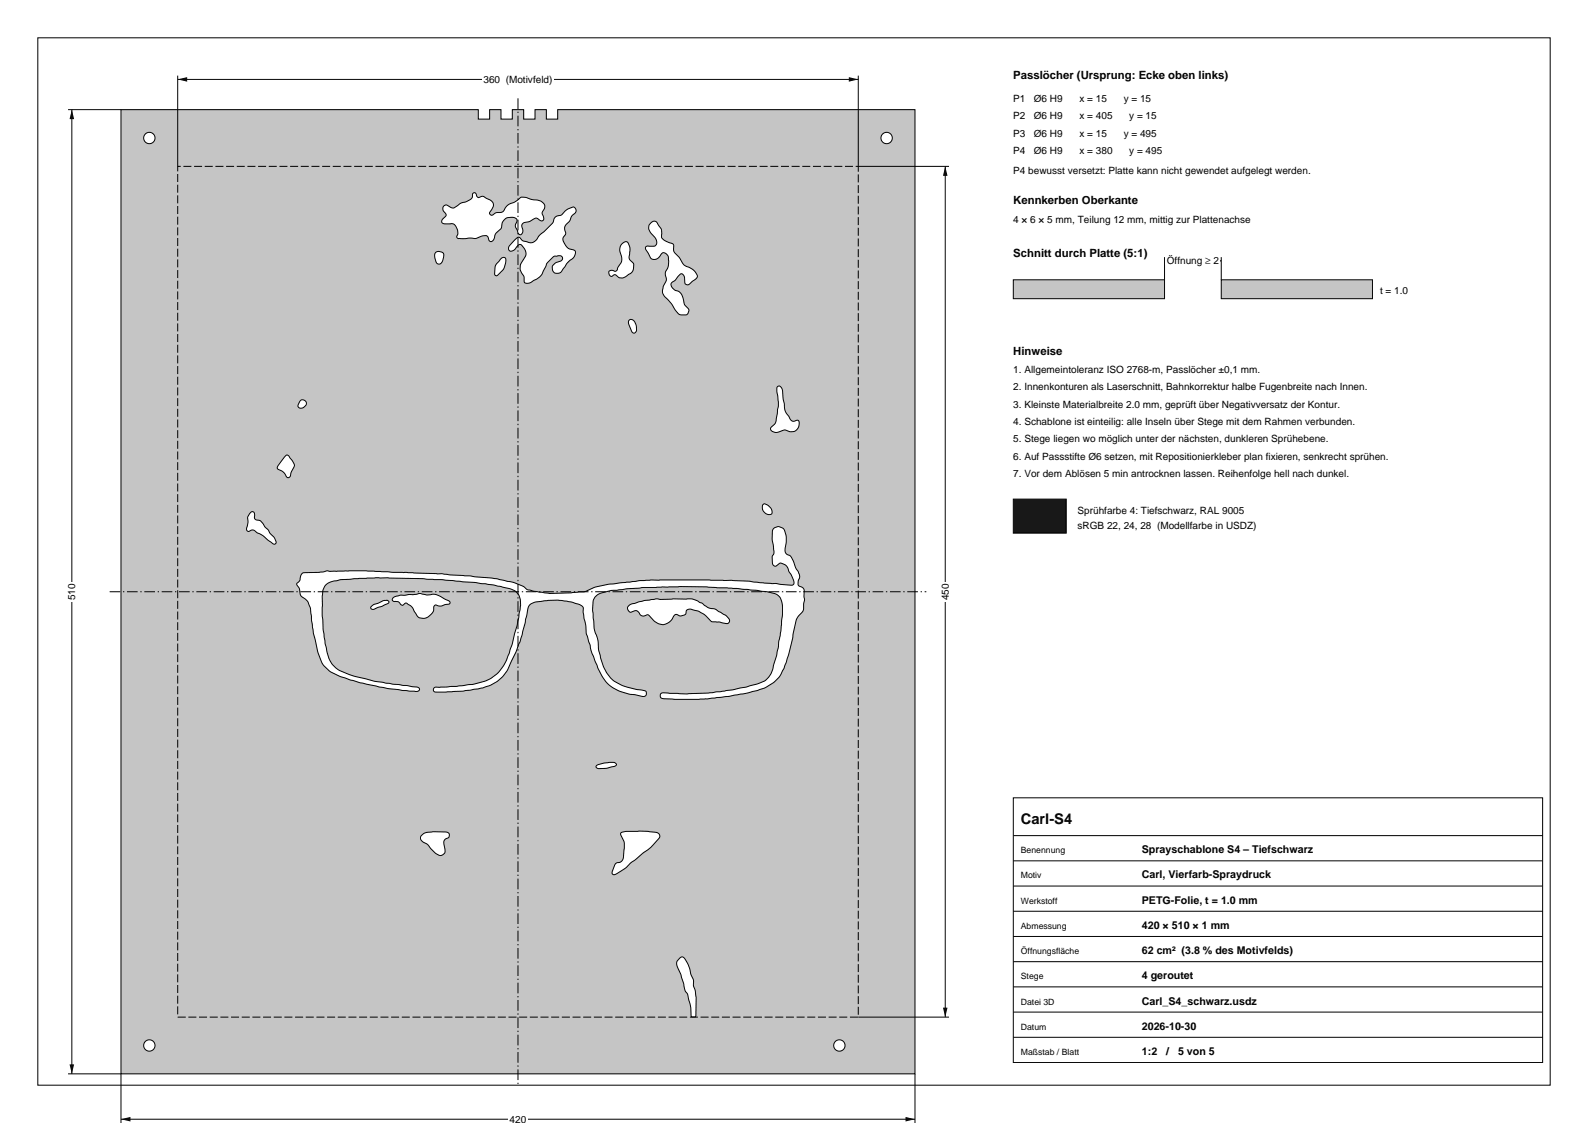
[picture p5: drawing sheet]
<svg xmlns="http://www.w3.org/2000/svg" width="420mm" height="297mm" viewBox="0 0 420 297" stroke-linecap="round" stroke-linejoin="round" font-family="sans-serif">
<path d="M10 10h400v277h-400z" fill="none" stroke="#000" stroke-width=".26"/>
<path d="M32 29v255h210v-255h-94.5v2.5h-3v-2.5h-3v2.5h-3v-2.5h-3v2.5h-3v-2.5h-3v2.5h-3v-2.5zM117.3 54.5a1 1 0 0 1 1.7 .2 1.65 1.65 0 0 0 2.3-.5l.7-.5a4.1 4.1 0 0 0 3-1.7v-.2a.59 .59 0 0 1 .5-.9 .59 .59 0 0 1 .5 .9l.5 .4 .4-.1a1.34 1.34 0 0 1 1.8 .4 1.88 1.88 0 0 1 1.7 2.3l-.7 1.1a.63 .63 0 0 0 .2 1 .63 .63 0 0 0 .9-.4l.4-.2a1.93 1.93 0 0 0 2.3-1.1 4.7 4.7 0 0 1 2.9-1.9l.4-.3a2.27 2.27 0 0 1 3.3-.4l1.2 .3a2.27 2.27 0 0 1 2.8 1.9l-.1 .4a1.59 1.59 0 0 0-.2 2.3 .72 .72 0 0 1-.4 .9 .72 .72 0 0 1-1-.4 1.65 1.65 0 0 0-2.1 .5l-.8 .2a1.28 1.28 0 0 0-1.4 .6 1.28 1.28 0 0 0 .2 1.5v.4a.74 .74 0 0 1-.8 .9 .74 .74 0 0 1-.6-1l-.3-.6a1.67 1.67 0 0 1 .1-2 1.33 1.33 0 0 0-1.8-1 2.43 2.43 0 0 0-2.3 2.8l-.2 .2a3.6 3.6 0 0 0-1.8 2.9l-.4 .3a.74 .74 0 0 1-.8 0 .74 .74 0 0 1-.3-.8 1.56 1.56 0 0 0-2.3-.2 5.5 5.5 0 0 1-3 .3l-2.2 .1a.6 .6 0 0 1-.7-.3 .6 .6 0 0 1 .2-.8 2.88 2.88 0 0 0-1.3-2.8h-.6a2.49 2.49 0 0 1-2.4-.4 2.01 2.01 0 0 1 1.1-1.7 1.44 1.44 0 0 0-.7-1.4l-.1-.6zM136.2 63.4a.94 .94 0 0 1 1.4-.5 3.6 3.6 0 0 0 3.5 1.2l.7-.6 1-1.4 2.1-1.8a4.1 4.1 0 0 0 1.8-2.7l.8-.5a3.1 3.1 0 0 0 2.2-1.5l1.1-.6a1 1 0 0 1 1.5 .4 1 1 0 0 1-.7 1.4l-.3 .2a5.1 5.1 0 0 1-1.8 2.7l-.1 1.1a1.4 1.4 0 0 1-.5 2 3.2 3.2 0 0 0 3 3.4 1.69 1.69 0 0 1-.8 2.4l-1.2 1.1-.5 .9a3.2 3.2 0 0 1-1.8 1.7 1.45 1.45 0 0 1-1.5-1.2 1.45 1.45 0 0 1 1-1.7l.7-.2a.87 .87 0 0 0 1-1.1 .87 .87 0 0 0-1.5-.4h-.4a4.6 4.6 0 0 0-2.2 1.9l-.6 1.3a4.7 4.7 0 0 1-2.1 2.9l-.5 .2a2.5 2.5 0 0 1-2.8 .7 3.1 3.1 0 0 0-.7-2.4 3.1 3.1 0 0 1 .6-3.9 2.49 2.49 0 0 0-1.2-3.7l-.6 .4a1.58 1.58 0 0 1-2.1 1.1 1.68 1.68 0 0 1 .8-2.1zM115.2 66.8a1.5 1.5 0 0 1 2.2 .5 2.46 2.46 0 0 1-1.3 2.5h-.1a2.14 2.14 0 0 1-1-2.3zM132.4 68.5a.75 .75 0 0 1 1.1-.4 .75 .75 0 0 1 .3 1.1 4.7 4.7 0 0 1-2.6 3.7h-.1a2.52 2.52 0 0 1-.2-2.2l.4-.8zM79.5 105.9a1.01 1.01 0 0 1 1.5 .4 1.01 1.01 0 0 1-.7 1.4 .88 .88 0 0 1-1.3 .1 .88 .88 0 0 1 .1-1.3zM75.6 120.5l.1-.1a2.12 2.12 0 0 1 1.5 1.3 1.85 1.85 0 0 1 0 2.7l-.3 .8a.77 .77 0 0 1-.2 .9 .77 .77 0 0 1-.9 0 3.8 3.8 0 0 0-2.4-2.1l.1-.7zM66.2 135.6a.67 .67 0 0 1 .9-.2 .67 .67 0 0 1 .3 .9 .91 .91 0 0 0 .1 1 .91 .91 0 0 0 .9 .3 4.5 4.5 0 0 1 1.9 2l.7 .6 .4 .8a3.2 3.2 0 0 1 1.5 2.7 .86 .86 0 0 1-1.3-.4l-2.2-1.7-1.3-.6a1.48 1.48 0 0 0-2-.6 .71 .71 0 0 1-.9-.3 .71 .71 0 0 1 .2-.9l.1-.8a3.5 3.5 0 0 1 .4-2.4zM98.2 160.4l.7-.5 1.1-.4a2.81 2.81 0 0 1 2.7-.6l.2 .3a3.6 3.6 0 0 1-2.2 1.3h-.4a2.51 2.51 0 0 1-2.2 .5zM103.9 158.1l.6-.3 1.4-.4 3.8-.2a7.8 7.8 0 0 1 3.6 .1 4.7 4.7 0 0 1 4.4 1.2l.9 .3a.55 .55 0 0 1 .4 .8 .55 .55 0 0 1-.8 .2l-.3 .1a2.91 2.91 0 0 1-2.8 .1l-.3 .3a3 3 0 0 1-4.2 2.9l-.5-.7a5.7 5.7 0 0 0-2.1-2.6 .78 .78 0 0 0-.7-.4 .78 .78 0 0 0-.7 .5h-.4a2.01 2.01 0 0 0-2.2-1 .5 .5 0 0 1-.1-.9zM111.5 220.9a5.6 5.6 0 0 1 3.9-.9h.5a3.6 3.6 0 0 1 2.9 .5v.2a.99 .99 0 0 1-1 1.2 2.6 2.6 0 0 0-.1 2.7 1.35 1.35 0 0 1-.8 1.6 1.35 1.35 0 0 1-1.6-.5l-1.2-1.1a4.5 4.5 0 0 0-2.4-2.1 1.03 1.03 0 0 1-.2-1.6zM164.4 64.6l.2-.2a.97 .97 0 0 1 1.1-.5 .97 .97 0 0 1 .7 1l.2 .7-.1 1.1a2.49 2.49 0 0 0 .2 2.2 2.13 2.13 0 0 1 .1 3.4l-.4 .2a2.33 2.33 0 0 1-3 .7 .97 .97 0 0 0-1.7-.1 .86 .86 0 0 1-.7-1.3 .86 .86 0 0 1 1.5-.1 .78 .78 0 0 0 .9-.9 3.2 3.2 0 0 0 .6-4.2v-1zM172.2 58.9a1.13 1.13 0 0 1 1.2-.3 1.13 1.13 0 0 1 .8 1 4.3 4.3 0 0 1 .8 3.3l.8 .7 1.7 .7a1.03 1.03 0 0 1 .6 1.6 4.4 4.4 0 0 0 1.7 2.4 3.4 3.4 0 0 0 2.1 2.3h.2a3.3 3.3 0 0 1 2.3 2.6l-1.4 1.3a1.11 1.11 0 0 1-1.8 .6l-.1-1.2a1.02 1.02 0 0 0-1.1-1.4l-1.7 1.8a1.18 1.18 0 0 0-.8 1.2 1.18 1.18 0 0 0 .8 1.1l.2 .1a2.97 2.97 0 0 1 2.4 3.2l.2 .7 .5 .6a1.2 1.2 0 0 1 .4 1.6 1.2 1.2 0 0 1-1.5 .5 3.1 3.1 0 0 1-2.4-2.2l-1.5-1.9a2.67 2.67 0 0 1-.9-3.9l.2-.4a2.39 2.39 0 0 0 .1-2.4l.1-.7a4.4 4.4 0 0 0 .3-4.5 .99 .99 0 0 0-1.1-.5 .99 .99 0 0 0-.7 .9 1.56 1.56 0 0 1-1.8 .9 1.56 1.56 0 0 1-1.2-1.4l-.6-.9a.73 .73 0 0 1-.2-1 .73 .73 0 0 1 1-.2h.4a1.21 1.21 0 0 0 1.5-.5 1.21 1.21 0 0 0-.3-1.5l-.3-.4a3 3 0 0 1-1.4-3.2zM166.4 84.7a1.16 1.16 0 0 1 1.7 1 1.73 1.73 0 0 1-.4 2.4h-.1a4.5 4.5 0 0 1-1.4-2.6zM205.6 102.3a1 1 0 0 1 1.1 .1 1 1 0 0 1 .3 1l.4 3a6.4 6.4 0 0 0 2.3 5h.3a.86 .86 0 0 1 1.3 .1 2.19 2.19 0 0 1-.9 2.4 2.19 2.19 0 0 1-2.6-.1l-.3-.1a3.8 3.8 0 0 1-3.2 .4l-.2-.1a.82 .82 0 0 1-.3-.9 .82 .82 0 0 1 .7-.6 5 5 0 0 0 1.1-3.2l.3-2-.2-2.2a4.4 4.4 0 0 1-.1-2.8zM201.8 133.4a1.62 1.62 0 0 1 1.9 .8l.4 .5a.91 .91 0 0 1-.1 1.3 .91 .91 0 0 1-1.3-.1 1.81 1.81 0 0 1-.9-2.5zM166.3 160.2l.6-.4 2.1-.6 4.6-.8 1.2 .1 8.1-.1 1.5 .5 1.7 1a4.4 4.4 0 0 0 3.1 1.2l1.6 1a3.4 3.4 0 0 1 2.2 2.1l-.2 .4a2.55 2.55 0 0 1-2.4-.1h-1a1.9 1.9 0 0 1-2.2-1.1l-1.3-1.1-1.2-.7-.8-.1a2.08 2.08 0 0 0-2.4 0 1.39 1.39 0 0 1-2.1 1.2 .99 .99 0 0 0-1.5 .9 3.2 3.2 0 0 1-5.5-.1l-.5-.5a.94 .94 0 0 0-1.5-.1 1.4 1.4 0 0 1-1.5-1 1.89 1.89 0 0 0-2.2 0 1.09 1.09 0 0 1-.4-1.7zM79.9 151.7l.5-.2 4.8-.2a4.6 4.6 0 0 1 2.7-.2l8.8-.1 7.2 .4 13 .3 13.1 1.2 6.4 1.4a7.5 7.5 0 0 1 3.3 1.7l5.7 .9 7.5-.3a5.9 5.9 0 0 0 4.1-1.2l4.1-.9 11.1-1.1 21.3 .1 4.7 .2 9.4 .9a2.45 2.45 0 0 0 2.4-.2 7.2 7.2 0 0 0-1.4-3.5 2.13 2.13 0 0 0-2.5-1.9l-.2 .2a.91 .91 0 0 1-1.2 .5 .91 .91 0 0 1-.4-1.2l-.1-1.4a3.4 3.4 0 0 0 .4-2.6l-.4-1.6 .1-1.5a1.76 1.76 0 0 1 1.5-2.1 1.76 1.76 0 0 1 1.9 1.8 9.8 9.8 0 0 1-.1 4.5l.5 1a4 4 0 0 1 2.2 3.3l.5 .9a2.6 2.6 0 0 1 .3 3v.4a.9 .9 0 0 0 1 1.1 2.28 2.28 0 0 1 .5 2.4 3.6 3.6 0 0 1-.1 2.4 2.68 2.68 0 0 1-1.3 2.8l-.6 1.2-2 9.1-1.6 4.1a10 10 0 0 1-7 5.4l-7.2 1.5-5.7 .6-9.6 .1a4 4 0 0 1-2.8-.5 .87 .87 0 0 1 .2-1 .87 .87 0 0 1 1-.2l5.8 .3 6.8-.3 5.4-.8 3.4-.7 3.7-1.1a5.7 5.7 0 0 0 3.7-5.1l.7-2.2 1-5.3 .5-5.2 .1-1.9a3.5 3.5 0 0 0-3.6-4.3l-8.4-1-8.2-.4-6.9-.1-10 .3-8 .7-2 .5a3.3 3.3 0 0 0-3.1 4.1l.3 5.4 1 3.1 .2 2.8 1.2 4.1 .9 1.8 1.8 2.1 2.1 1.1 3.8 1.2 1.8 .2a.89 .89 0 0 1 1 1.1 .89 .89 0 0 1-1.4 .5l-3.1-.5-2.9-1-2.4-1.4-1.6-2-1.4-2.5-1.7-4.4-.4-1.8-.9-3-.2-2-.7-3.6a1.57 1.57 0 0 0-1.6-2.2l-1.5-.5-3.4-.5-4.5 .3a3.2 3.2 0 0 0-3.6 2l-.7 3.9-1.4 4.8-3.3 7.5-1.3 1.8-1.4 1.2-1.6 1-2.2 .7-5.2 .9-5 .2a3.9 3.9 0 0 1-2.8-.3 .88 .88 0 0 1 .3-.9 .88 .88 0 0 1 1 0l4.7-.3 4.6-.5 3-.9 1.2-.5 2.3-1.7 1.4-1.8 .6-1.2 1.6-4.4 1.4-5.2 .9-5.4a4 4 0 0 0-4.2-4.5l-3-.7-4.9-.7-13.8-1-12.4-.2-9 .5-2.1 .4a3.6 3.6 0 0 0-3.1 4v5.2l.8 7.4 1 3.9 .8 1.3 .9 1 1.1 .8 2.8 1.2 6.4 1.7 11.2 1.5a.63 .63 0 0 1 .8 .7 .63 .63 0 0 1-1 .5l-3.6-.3-6.1-.9-7.7-1.9-4-1.6a7.3 7.3 0 0 1-4.4-5.3l-1.3-5.5-.7-5.1a4.8 4.8 0 0 0-2.6-4.7l-.2-.4a4 4 0 0 0-.9-2.8 2.27 2.27 0 0 0 1-2.1zM157.8 202.5l1.6-.6 1.6-.3a1.71 1.71 0 0 1 2 .6 3.1 3.1 0 0 1-2.1 .9l-.5 .1a4.1 4.1 0 0 1-2.7-.3zM164.2 220.3l1.5-.4h5.9a4.3 4.3 0 0 1 2.8 .8l.1 .2a3.5 3.5 0 0 1-1.5 2.3l-1.5 1.5-4.7 3.5a11.2 11.2 0 0 1-4.5 3.1l-.3-.1a3.8 3.8 0 0 1 .8-2.8l.2-.2a1.87 1.87 0 0 0 2-2.3l.1-1.2a4.7 4.7 0 0 0-1-4zM179.8 253.4l.5-.3a3.7 3.7 0 0 1 1.9 2.6l.4 1.6a5.8 5.8 0 0 1 .8 3.1l.5 1.6 .2 1.7v4a.85 .85 0 0 1-.4 1.3 .66 .66 0 0 1-.9-.2 .66 .66 0 0 1 0-.8l-.1-1.6-.4-1.7a3.8 3.8 0 0 0-1-2.5l-.5-2.1-1-3a2.93 2.93 0 0 1-.5-3.1zM38 36.5a1.5 1.5 0 0 1 3 0 1.5 1.5 0 0 1-3 0zM233 36.5a1.5 1.5 0 0 1 3 0 1.5 1.5 0 0 1-3 0zM38 276.5a1.5 1.5 0 0 1 3 0 1.5 1.5 0 0 1-3 0zM220.5 276.5a1.5 1.5 0 0 1 3 0 1.5 1.5 0 0 1-3 0z" fill-rule="evenodd" fill="#c5c5c6" stroke="#000" stroke-width=".26"/>
<path d="M47 44h180v225h-180z" fill="none" stroke="#000" stroke-width=".26" stroke-dasharray="2.1 .7" stroke-linecap="butt"/>
<path d="M137 26v261M29 156.5h216" fill="none" stroke="#000" stroke-width=".26" stroke-dasharray="2.8 .7 .4 .7" stroke-linecap="butt"/>
<path d="M32 284v13M32 296h210M242 284v13" fill="none" stroke="#000" stroke-width=".26"/>
<path d="M32 296l2.5-.6v1.2zM239.5 295.4l2.5 .6-2.5 .6z" fill="#000"/>
<path d="M134.4 294.9h5.2v2.2h-5.2z" fill-rule="evenodd" fill="#fff"/>
<path d="M47 20v24M227 20v24M47 21h180" fill="none" stroke="#000" stroke-width=".26"/>
<path d="M47 21l2.5-.6v1.2zM224.5 20.4l2.5 .6-2.5 .6z" fill="#000"/>
<path d="M127.5 19.9h19v2.2h-19z" fill-rule="evenodd" fill="#fff"/>
<path d="M18 29h14M19 29v255M18 284h14" fill="none" stroke="#000" stroke-width=".26"/>
<path d="M19 29l.6 2.5h-1.2zM18.4 281.5h1.2l-.6 2.5z" fill="#000"/>
<path d="M17.9 153.9h2.2v5.2h-2.2z" fill-rule="evenodd" fill="#fff"/>
<path d="M227 44h24M250 44v225M227 269h24" fill="none" stroke="#000" stroke-width=".26"/>
<path d="M250 44l.6 2.5h-1.2zM249.4 266.5h1.2l-.6 2.5z" fill="#000"/>
<path d="M248.9 153.9h2.2v5.2h-2.2z" fill-rule="evenodd" fill="#fff"/>
<g fill="#c5c5c6" stroke="#000" stroke-width=".26">
<path d="M268 74h40v5h-40z" fill-rule="evenodd"/>
<path d="M323 74h40v5h-40z" fill-rule="evenodd"/>
</g>
<path d="M308 68v6M308 69h15M323 68v6" fill="none" stroke="#000" stroke-width=".26"/>
<path d="M308 69l2.5-.6v1.2zM320.5 68.4l2.5 .6-2.5 .6z" fill="#000"/>
<path d="M308.2 67.9h14.6v2.2h-14.6z" fill-rule="evenodd" fill="#fff"/>
<path d="M268 132h14v9h-14z" fill-rule="evenodd" fill="#16181c" stroke="#000" stroke-width=".26"/>
<path d="M268 211h140v70h-140zM268 221h140M268 227.7h140M268 234.3h140M268 241h140M268 247.7h140M268 254.3h140M268 261h140M268 267.7h140M268 274.3h140M268 281h140" fill="none" stroke="#000" stroke-width=".26"/>
<text font-size="3.9" x="270" y="218">Carl-S4</text>
<g font-size="3">
<text x="268" y="21">Passlöcher (Ursprung: Ecke oben links)</text>
<text x="268" y="54">Kennkerben Oberkante</text>
<text x="268" y="68">Schnitt durch Platte (5:1)</text>
<text x="268" y="94">Hinweise</text>
</g>
<g font-size="2.8">
<text x="302" y="225.7">Sprayschablone S4 – Tiefschwarz</text>
<text x="302" y="232.3">Carl, Vierfarb-Spraydruck</text>
<text x="302" y="239">PETG-Folie, t = 1.0 mm</text>
<text x="302" y="245.7">420 × 510 × 1 mm</text>
<text x="302" y="252.3">62 cm² (3.8 % des Motivfelds)</text>
<text x="302" y="259">4 geroutet</text>
<text x="302" y="265.7">Carl_S4_schwarz.usdz</text>
<text x="302" y="272.3">2026-10-30</text>
<text x="302" y="279">1:2</text>
<text x="308.4" y="279">/</text>
<text x="311.6" y="279">5 von 5</text>
</g>
<g font-size="2.6">
<text x="127.9" y="21.9">360 (Motivfeld)</text>
<text x="268" y="27">P1</text>
<text x="273.4" y="27">Ø6 H9</text>
<text x="285.5" y="27">x = 15</text>
<text x="297.2" y="27">y = 15</text>
<text x="268" y="31.6">P2</text>
<text x="273.4" y="31.6">Ø6 H9</text>
<text x="285.5" y="31.6">x = 405</text>
<text x="298.7" y="31.6">y = 15</text>
<text x="268" y="36.2">P3</text>
<text x="268" y="40.8">P4</text>
<text x="273.4" y="36.2">Ø6 H9</text>
<text x="273.4" y="40.8">Ø6 H9</text>
<text x="285.5" y="36.2">x = 15</text>
<text x="285.5" y="40.8">x = 380</text>
<text x="297.2" y="36.2">y = 495</text>
<text x="298.7" y="40.8">y = 495</text>
<text x="268" y="46">P4 bewusst versetzt: Platte kann nicht gewendet aufgelegt werden.</text>
<text x="268" y="59">4 × 6 × 5 mm, Teilung 12 mm, mittig zur Plattenachse</text>
<text x="308.6" y="69.9">Öffnung ≥ 2</text>
<text x="365" y="77.8">t = 1.0</text>
<text x="268" y="98.6">1. Allgemeintoleranz ISO 2768-m, Passlöcher ±0,1 mm.</text>
<text x="268" y="103.2">2. Innenkonturen als Laserschnitt, Bahnkorrektur halbe Fugenbreite nach Innen.</text>
<text x="268" y="107.8">3. Kleinste Materialbreite 2.0 mm, geprüft über Negativversatz der Kontur.</text>
<text x="268" y="112.4">4. Schablone ist einteilig: alle Inseln über Stege mit dem Rahmen verbunden.</text>
<text x="268" y="117">5. Stege liegen wo möglich unter der nächsten, dunkleren Sprühebene.</text>
<text x="268" y="121.6">6. Auf Passstifte Ø6 setzen, mit Repositionierkleber plan fixieren, senkrecht sprühen.</text>
<text x="268" y="126.2">7. Vor dem Ablösen 5 min antrocknen lassen. Reihenfolge hell nach dunkel.</text>
<text x="285" y="136">Sprühfarbe 4: Tiefschwarz, RAL 9005</text>
<text x="285" y="140">sRGB 22, 24, 28 (Modellfarbe in USDZ)</text>
<text x="19.9" y="158.7" transform="rotate(-90 19.9 158.7)">510</text>
<text x="250.9" y="158.7" transform="rotate(-90 250.9 158.7)">450</text>
<text x="134.8" y="296.9">420</text>
</g>
<g font-size="2.3">
<text x="270" y="225.7">Benennung</text>
<text x="270" y="232.3">Motiv</text>
<text x="270" y="239">Werkstoff</text>
<text x="270" y="245.7">Abmessung</text>
<text x="270" y="252.3">Öffnungsfläche</text>
<text x="270" y="259">Stege</text>
<text x="270" y="265.7">Datei 3D</text>
<text x="270" y="272.3">Datum</text>
<text x="270" y="279">Maßstab / Blatt</text>
</g>
</svg>
